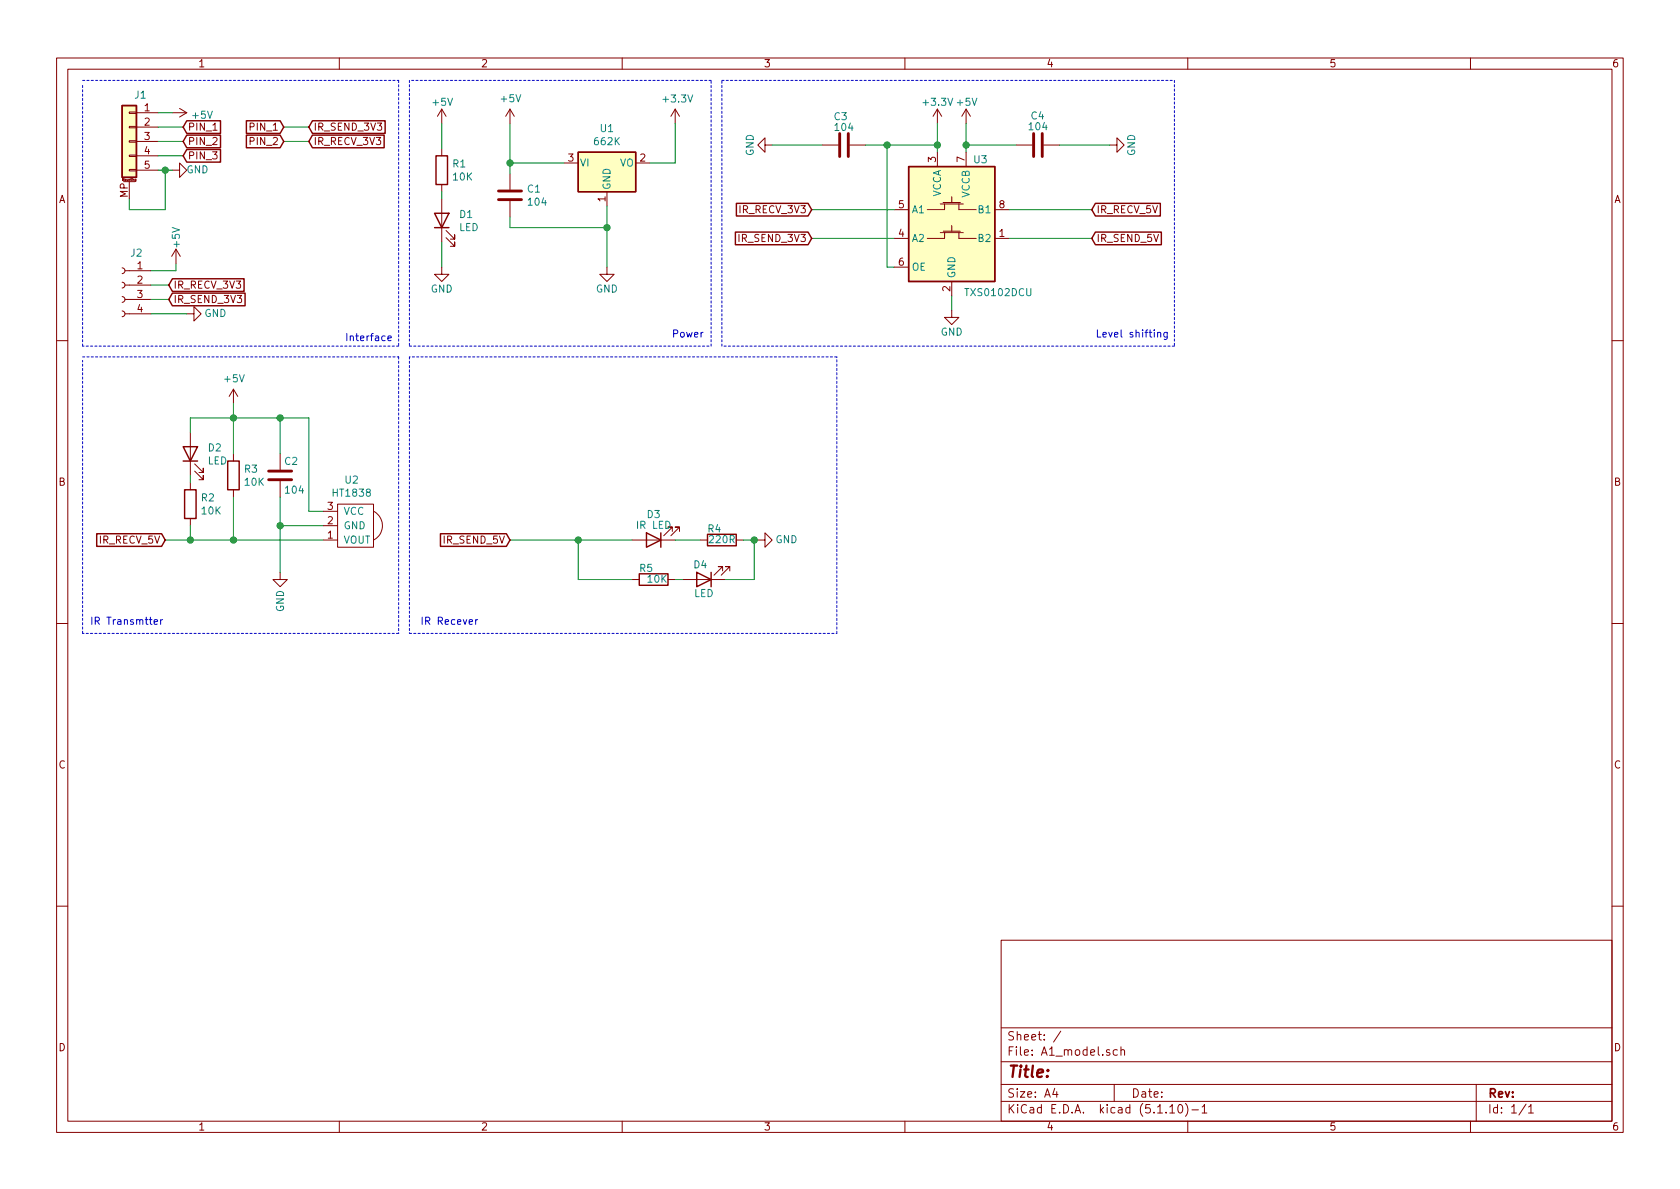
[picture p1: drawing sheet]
<svg xmlns="http://www.w3.org/2000/svg" width="297mm" height="210mm" viewBox="0 0 297 210" stroke-linecap="round" stroke-linejoin="round" font-family="sans-serif">
<g fill="none" stroke="#840000" stroke-width=".18">
<path d="M10 10.3h277v189.9h-277zM12 12.2h273v186.1h-273zM22.9 19.8h1.2v.3h-1.2zM24.1 19.9h3.8M30.5 19.9h2.5M31.7 19.2l1.3 .7M33 19.9l-1.3 .8M60 10.3v1.9M78.1 19.3v2.5M78.1 19.3l-.8 1.3M78.1 19.3l.8 1.3M90.2 19.3v2.5"/>
<path d="M90.2 19.3l-.8 1.3M90.2 19.3l.7 1.3M110 10.3v1.9M119.4 19.3l-.8 1.3M119.4 19.3v2.5M119.4 19.3l.7 1.3M160 10.3v1.9M165.7 19.3v2.5M165.7 19.3l-.7 1.3M165.7 19.3l.8 1.3M170.8 19.3v2.5M170.8 19.3l-.7 1.3"/>
<path d="M170.8 19.3l.8 1.3M210 10.3v1.9M260 10.3v1.9M21.8 32.1h2.1M22.9 30h1.2v.2h-1.2zM22.9 27.4h1.2v.3h-1.2zM22.9 24.9h1.2v.2h-1.2zM22.9 22.3h1.2v.3h-1.2zM22.9 32.1v3.1M24 31.7v.3l-.1 .1M24 31.7l-.1 .1v.1h.1M24.1 22.5h3.8"/>
<path d="M24.1 25h3.8M24.1 27.6h3.8M24.1 30.1h3.8M30.5 30.1h1.2v-1.3l1.3 1.3-1.3 1.3v-1.3M37.6 23h.8M78.1 26.3v1.3M78.1 32.6v1.3M78.1 35.2v7.6M90.2 30.7v2.8M90.2 35.6v2.7M99.7 28.8h2.5M107.3 33.9v2.5"/>
<path d="M112.4 28.8h2.5M135.3 25.6v-1.2l-1.3 1.2 1.3 1.3v-1.3h1.2M145.4 25.6h2.8M150.2 25.6h2.8M158.1 37.1h2.6M165.7 26.9v2.6M166.2 36.1h4.1M166.8 35.8h3M167 36.1v1h-3M168.3 34.8v1M168.3 39.9v1M169.5 36.1v1h3.1"/>
<path d="M170.8 26.9v2.6M175.9 37.1h2.5M179.7 25.6h2.8M184.5 25.6h2.8M196.2 25.6h1.3v-1.2l1.3 1.2-1.3 1.3v-1.3M21.6 55l.3 .1 .2 .3-.1 .4-.4 .2M21.6 52.4l.3 .2 .2 .3-.1 .4-.4 .2M21.6 49.9l.3 .1 .2 .3-.1 .4-.4 .2M21.6 47.4l.3 .1 .2 .3-.1 .4-.4 .2M22.1 55.5h4.6M22.1 53h4.6M22.1 50.4h4.6"/>
<path d="M22.1 47.9h4.6M31.1 44.1l-.7 1.2M31.1 44.1v2.5M31.1 44.1l.8 1.2M33 55.5h1.3v-1.3l1.3 1.3-1.3 1.3v-1.3M78.1 47.2v1.3h1.3l-1.3 1.3-1.3-1.3h1.3M78.9 42l1.5 1.6v-.8v.8h-.8M78.9 40.8l1.5 1.5v-.8v.8h-.8M107.3 47.2v1.3h1.3l-1.3 1.3-1.3-1.3h1.3M158.1 42.2h2.6M158.1 47.2h2.6M166.2 41.1h4.1"/>
<path d="M166.8 40.9h3M167 41.1v1.1h-3M168.3 54.9v1.2h1.2l-1.2 1.3-1.3-1.3h1.3M168.3 49.8v2.5M169.5 41.1v1.1h3.1M175.9 42.2h2.5M10 60.2h2M33.7 76.4v7.7M41.3 68.8l-.8 1.3M41.3 68.8v2.6M41.3 68.8l.7 1.3M285 60.2h2"/>
<path d="M33.7 85.3v1.3M33.7 91.7v1.3M34.4 83.3l1.5 1.5v-.7v.7h-.7M34.4 82l1.5 1.6v-.8v.8h-.7M41.3 80.3v1.2M41.3 86.6v1.3M49.5 80.3v2.8M49.5 85.1v2.8M57.1 95.5h2.6M57.1 93h2.6M57.1 90.4h2.6M59.7 89.1h6.3v7.7h-6.3z"/>
<path d="M66 90.4a2.83 2.83 0 0 1 1.6 2.6 2.83 2.83 0 0 1-1.6 2.5M111.8 95.5h7.6M118.9 94v-.8h-.8h.8l-1.6 1.5M120.1 94v-.8h-.7h.7l-1.5 1.5M123.8 95.5h1.3M130.2 95.5h1.2M134 95.5h1.3v-1.3l1.2 1.3-1.2 1.3v-1.3M10 110.3h2M49.5 101.2v1.3h1.3l-1.3 1.3-1.2-1.3h1.2M111.8 102.5h1.2M118.1 102.5h1.3M120.6 102.5h7.7"/>
<path d="M127.8 101v-.8h-.8h.8l-1.6 1.5M129 101v-.8h-.7h.7l-1.5 1.5M285 110.3h2M10 160.2h2M177 166.3h108v32h-108zM285 160.2h2M60 198.3v1.9M110 198.3v1.9M160 198.3v1.9M177 194.8h108M177 191.8h108M177 187.8h108"/>
<path d="M177 181.8h108M186.5 192.5l-.4 1h1M186.8 193v1M187.6 182.3l-1.3 2M197 191.8v3M197.6 185.7l-.5-.1-.3 .3 .1 .6 .2 .1 .5-.1M198.2 185.7l.2-.1 .4 .1v.9M198.2 185.1v1.5M206.8 195.8l.5-.5v1.5M206.8 196.8h.9M208.5 195.4l.1-.1a.8 .8 0 0 1 .5 .8 .8 .8 0 0 1-.5 .7 1 1 0 0 1-.1-1.4zM209.6 195.1a1.71 1.71 0 0 1 0 2.3"/>
<path d="M210 198.3v1.9M210.7 196.3h1.2M212.5 195.8l.5-.5v1.5M212.5 196.8h.9M260 198.3v1.9M261 191.8v6.5M269.8 195.2l-1.2 2M270.3 195.8l.4-.5v1.5M270.3 196.8h.8"/>
</g>
<g fill="none" stroke="#840000" stroke-width=".25">
<path d="M21.6 18.7h2.5v12.7h-2.5zM33 23.9h6v2.2h-6l-.6-1.1zM33 26.4h6v2.3h-6l-.6-1.1zM33 21.4h6v2.2h-6l-.6-1.1zM43.6 23.9h5.9l.7 1.1-.7 1.1h-5.9zM43.6 21.4h5.9l.7 1.1-.7 1.1h-5.9zM55.2 21.4h12.9v2.2h-12.9l-.6-1.1zM55.2 23.9h12.7v2.2h-12.7l-.6-1.1zM76.8 37.7h2.6l-1.3 2.6zM77.1 27.6h2v5h-2zM102.2 26.9h10.2v7h-10.2zM130.2 36h12.7l.6 1.1-.6 1.1h-12.7z"/>
<path d="M160.7 29.5h15.2v20.3h-15.2zM193.7 36h11.5v2.2h-11.5l-.7-1.1zM30.5 51.8h12.8v2.3h-12.8l-.7-1.1zM30.5 49.3h12.7v2.2h-12.7l-.7-1.1zM76.8 40.3h2.6M130 41h12.9l.6 1.2-.6 1.1h-12.9zM193.7 41h11.6v2.3h-11.6l-.7-1.1zM32.4 79h2.5l-1.2 2.5zM17.1 94.4h11.5l.6 1.1-.6 1.1h-11.5zM32.4 81.5h2.5M32.6 86.6h2.1v5.1h-2.1zM40.3 81.5h2v5.1h-2z"/>
<path d="M77.9 94.4h11.6l.7 1.1-.7 1.1h-11.6zM114.3 94.2l2.5 1.3-2.5 1.3zM116.8 94.2v2.6M125.1 94.5h5.1v2h-5.1zM113 101.5h5.1v2h-5.1zM123.2 101.2l2.5 1.3-2.5 1.3zM125.7 101.2v2.6"/>
</g>
<path d="M88.1 35.3h4.1M88.1 33.8h4.1M148.5 23.6v4.1M150 23.6v4.1M182.8 23.6v4.1M184.3 23.6v4.1M47.5 84.8h4.1M47.5 83.3h4.1" fill="none" stroke="#840000" stroke-width=".51"/>
<g fill="#ffffc2" stroke="#ffffc2" stroke-width=".18">
<path d="M160.7 29.5h15.2v20.3h-15.2z"/>
<path d="M21.6 18.7h2.5v12.7h-2.5z"/>
<path d="M102.2 26.9h10.2v7h-10.2z"/>
</g>
<g fill="none" stroke="#0000c2" stroke-width=".18" stroke-dasharray=".4 .4">
<path d="M14.6 14.2h55.9M70.5 14.2v47M72.4 14.2v47M125.7 14.2h-53.3M127.6 14.2h80M207.6 14.2v47M14.6 63.1h55.9M14.6 61.2v-46.3M70.5 63.1v48.9M70.5 61.2h-55.9M72.4 63.1v48.9M72.4 61.2h53.3"/>
<path d="M125.7 61.2v-47M127.6 61.2v-47M148 63.1h-75.6M207.6 61.2h-80M14.6 112v-48.3M70.5 112h-55.9M72.4 112h75.6M148 112v-48.9"/>
</g>
<g fill="none" stroke="#008400" stroke-width=".18">
<path d="M27.9 19.9h2.6M27.9 25h4.5M27.9 22.5h4.5M27.9 30.1h2.6M27.9 27.6h4.5M29.2 30.1v7h-6.3v-1.9M50.2 25h4.4M50.2 22.5h4.4M78.1 21.8v4.5M78.1 33.9v1.3M90.2 21.8v8.9M90.2 38.3v2h17.1"/>
<path d="M90.2 28.8h9.5M107.3 36.4v10.8M119.4 21.8v7h-4.5M136.5 25.6h8.9M143.5 37.1h14.6M153 25.6h12.7M156.8 25.6v21.6h1.3M165.7 21.8v5.1M170.8 25.6h8.9M170.8 21.8v5.1M178.4 37.1h14.6M187.3 25.6h8.9"/>
<path d="M26.7 53h3.1M26.7 50.4h3.1M26.7 55.5h6.3M31.1 46.6v1.3h-4.4M78.1 42.8v4.4M143.5 42.2h14.6M168.3 52.3v2.6M178.4 42.2h14.6M33.7 76.4v-2.5h20.9v16.5h2.5M41.3 71.4v8.9M49.5 73.9v6.4M29.2 95.5h27.9"/>
<path d="M33.7 84.1v1.2M33.7 93v2.5M41.3 87.9v7.6M49.5 87.9v13.3M49.5 93h7.6M90.2 95.5h21.6M102.2 95.5v7h9.6M119.4 95.5h4.4M131.4 95.5h2.6M133.3 95.5v7h-5M119.4 102.5h1.2"/>
</g>
<path d="M68.6 59.8l.6-.1-.1-.2-.3-.1-.2 .2 .1 .6h.4M204.7 58.9l.2-.1h.3v.8M204.7 58.8v.8M206.4 58.8l-.1 1.1-.2 .1h-.3M206.4 58.8h-.4l-.2 .2 .1 .6h.5M27.3 110l.6-.1-.1-.3h-.4l-.1 .1v.7h.5M28.4 109.6v.8M28.8 109.6l-.4 .2M84.1 109.6v.8M84.5 109.6l-.4 .2" fill="none" stroke="#0000c2" stroke-width=".18"/>
<g fill="#008400" stroke="#008400" stroke-width=".25">
<circle cx="29.2" cy="30.1" r=".51"/>
<circle cx="49.5" cy="73.9" r=".51"/>
<circle cx="165.7" cy="25.6" r=".51"/>
<circle cx="41.3" cy="95.5" r=".51"/>
<circle cx="107.3" cy="40.3" r=".51"/>
<circle cx="33.7" cy="95.5" r=".51"/>
<circle cx="41.3" cy="73.9" r=".51"/>
<circle cx="102.2" cy="95.5" r=".51"/>
<circle cx="133.4" cy="95.5" r=".51"/>
<circle cx="90.2" cy="28.8" r=".51"/>
<circle cx="156.8" cy="25.6" r=".51"/>
<circle cx="49.5" cy="93" r=".51"/>
<circle cx="170.8" cy="25.6" r=".51"/>
</g>
<text font-size="2.8" fill="#840000" x="178" y="190.5">Title:</text>
<g font-size="2.1" fill="#840000">
<text x="178" y="184">Sheet: /</text>
<text x="178" y="186.7">File: A1_model.sch</text>
<text x="178" y="196.9">KiCad E.D.A. kicad (5.1.10)-1</text>
<text x="178" y="194.1">Size: A4</text>
<text x="200" y="194.1">Date:</text>
<text x="263" y="194.1">Rev:</text>
<text x="263" y="196.9">Id: 1/1</text>
</g>
<g font-size="1.8" fill="#840000">
<text x="35" y="11.9">1</text>
<text x="85" y="11.9">2</text>
<text x="135" y="11.9">3</text>
<text x="185" y="11.9">4</text>
<text x="235" y="11.9">5</text>
<text x="285" y="11.9">6</text>
<text x="25.6" y="19.7">1</text>
<text x="25.6" y="22.2">2</text>
<text x="33.2" y="23.1">PIN_1</text>
<text x="44.4" y="23.1">PIN_1</text>
<text x="55.4" y="23.1">IR_SEND_3V3</text>
<text x="25.6" y="24.8">3</text>
<text x="25.6" y="27.3">4</text>
<text x="25.6" y="29.8">5</text>
<text x="33.2" y="25.6">PIN_2</text>
<text x="33.2" y="28.2">PIN_3</text>
<text x="44.4" y="25.6">PIN_2</text>
<text x="55.4" y="25.6">IR_RECV_3V3</text>
<text x="100.5" y="28.6">3</text>
<text x="113.2" y="28.6">2</text>
<text x="165.5" y="28.7" transform="rotate(-90 165.5 28.7)">3</text>
<text x="170.6" y="28.7" transform="rotate(-90 170.6 28.7)">7</text>
<text x="10.4" y="35.9">A</text>
<text x="22.6" y="35" transform="rotate(-90 22.6 35)">MP</text>
<text x="107.1" y="35.7" transform="rotate(-90 107.1 35.7)">1</text>
<text x="285.4" y="35.9">A</text>
<text x="130.9" y="37.7">IR_RECV_3V3</text>
<text x="158.9" y="41.9">4</text>
<text x="158.9" y="36.8">5</text>
<text x="176.7" y="41.9">1</text>
<text x="176.7" y="36.8">8</text>
<text x="193.8" y="37.7">IR_RECV_5V</text>
<text x="24.3" y="47.6">1</text>
<text x="130.9" y="42.8">IR_SEND_3V3</text>
<text x="158.9" y="47">6</text>
<text x="193.8" y="42.8">IR_SEND_5V</text>
<text x="24.3" y="50.2">2</text>
<text x="24.3" y="52.7">3</text>
<text x="30.6" y="53.6">IR_SEND_3V3</text>
<text x="30.6" y="51">IR_RECV_3V3</text>
<text x="168" y="51.5" transform="rotate(-90 168 51.5)">2</text>
<text x="24.3" y="55.2">4</text>
<text x="10.4" y="85.9">B</text>
<text x="285.4" y="85.9">B</text>
<text x="57.9" y="95.2">1</text>
<text x="57.9" y="92.7">2</text>
<text x="57.9" y="90.2">3</text>
<text x="17.6" y="96.1">IR_RECV_5V</text>
<text x="78.6" y="96.1">IR_SEND_5V</text>
<text x="10.4" y="135.9">C</text>
<text x="285.4" y="135.9">C</text>
<text x="10.4" y="185.9">D</text>
<text x="285.4" y="185.9">D</text>
<text x="35" y="199.9">1</text>
<text x="85" y="199.9">2</text>
<text x="135" y="199.9">3</text>
<text x="185" y="199.9">4</text>
<text x="235" y="199.9">5</text>
<text x="285" y="199.9">6</text>
</g>
<g font-size="1.8" fill="#008484">
<text x="23.9" y="17.4">J1</text>
<text x="34.1" y="21">+5V</text>
<text x="76.6" y="18.7">+5V</text>
<text x="88.7" y="18.1">+5V</text>
<text x="106.2" y="23.4">U1</text>
<text x="117.4" y="18.1">+3.3V</text>
<text x="147.5" y="21.3">C3</text>
<text x="147.7" y="23.2">104</text>
<text x="163.4" y="18.7">+3.3V</text>
<text x="169.3" y="18.7">+5V</text>
<text x="182" y="23">104</text>
<text x="182.3" y="21.1">C4</text>
<text x="80.1" y="29.6">R1</text>
<text x="102.5" y="29.5">VI</text>
<text x="105.2" y="25.7">662K</text>
<text x="109.6" y="29.5">VO</text>
<text x="133.3" y="27.6" transform="rotate(-90 133.3 27.6)">GND</text>
<text x="172.2" y="28.9">U3</text>
<text x="200.7" y="27.6" transform="rotate(-90 200.7 27.6)">GND</text>
<text x="33" y="30.7">GND</text>
<text x="80.2" y="31.9">10K</text>
<text x="93.3" y="34.1">C1</text>
<text x="107.9" y="33.6" transform="rotate(-90 107.9 33.6)">GND</text>
<text x="166.4" y="35" transform="rotate(-90 166.4 35)">VCCA</text>
<text x="171.4" y="35" transform="rotate(-90 171.4 35)">VCCB</text>
<text x="81.2" y="40.9">LED</text>
<text x="81.3" y="38.6">D1</text>
<text x="93.5" y="36.4">104</text>
<text x="161.2" y="37.7">A1</text>
<text x="173.1" y="37.7">B1</text>
<text x="23.2" y="45.4">J2</text>
<text x="31.8" y="43.7" transform="rotate(-90 31.8 43.7)">+5V</text>
<text x="161.2" y="42.8">A2</text>
<text x="161.2" y="47.9">OE</text>
<text x="173.1" y="42.8">B2</text>
<text x="76.1" y="51.7">GND</text>
<text x="105.4" y="51.7">GND</text>
<text x="168.9" y="49.3" transform="rotate(-90 168.9 49.3)">GND</text>
<text x="170.9" y="52.4">TXS0102DCU</text>
<text x="36.1" y="56.1">GND</text>
<text x="166.3" y="59.4">GND</text>
<text x="39.8" y="67.6">+5V</text>
<text x="36.7" y="82.1">LED</text>
<text x="36.9" y="79.8">D2</text>
<text x="43.3" y="83.6">R3</text>
<text x="50.4" y="82.2">C2</text>
<text x="35.6" y="88.7">R2</text>
<text x="43.3" y="85.9">10K</text>
<text x="50.6" y="87.3">104</text>
<text x="59" y="87.8">HT1838</text>
<text x="61.1" y="85.5">U2</text>
<text x="35.7" y="91">10K</text>
<text x="60.7" y="93.6">GND</text>
<text x="60.7" y="91.1">VCC</text>
<text x="112.7" y="93.5">IR LED</text>
<text x="114.5" y="91.6">D3</text>
<text x="125.2" y="94.2">R4</text>
<text x="60.7" y="96.1">VOUT</text>
<text x="113.1" y="101.1">R5</text>
<text x="122.7" y="100.5">D4</text>
<text x="125.5" y="96.1">220R</text>
<text x="137.1" y="96.1">GND</text>
<text x="114.6" y="103">10K</text>
<text x="122.7" y="105.6">LED</text>
<text x="50.2" y="108.2" transform="rotate(-90 50.2 108.2)">GND</text>
</g>
<g font-size="1.8" fill="#0000c2">
<text x="118.7" y="59.7">Power</text>
<text x="193.7" y="59.7">Level shifting</text>
<text x="61" y="60.3">Interface</text>
<text x="15.9" y="110.5">IR Transmtter</text>
<text x="74.3" y="110.5">IR Recever</text>
</g>
<text font-size=".5" fill="#840000" x="21.7" y="32">Mounting</text>
</svg>
